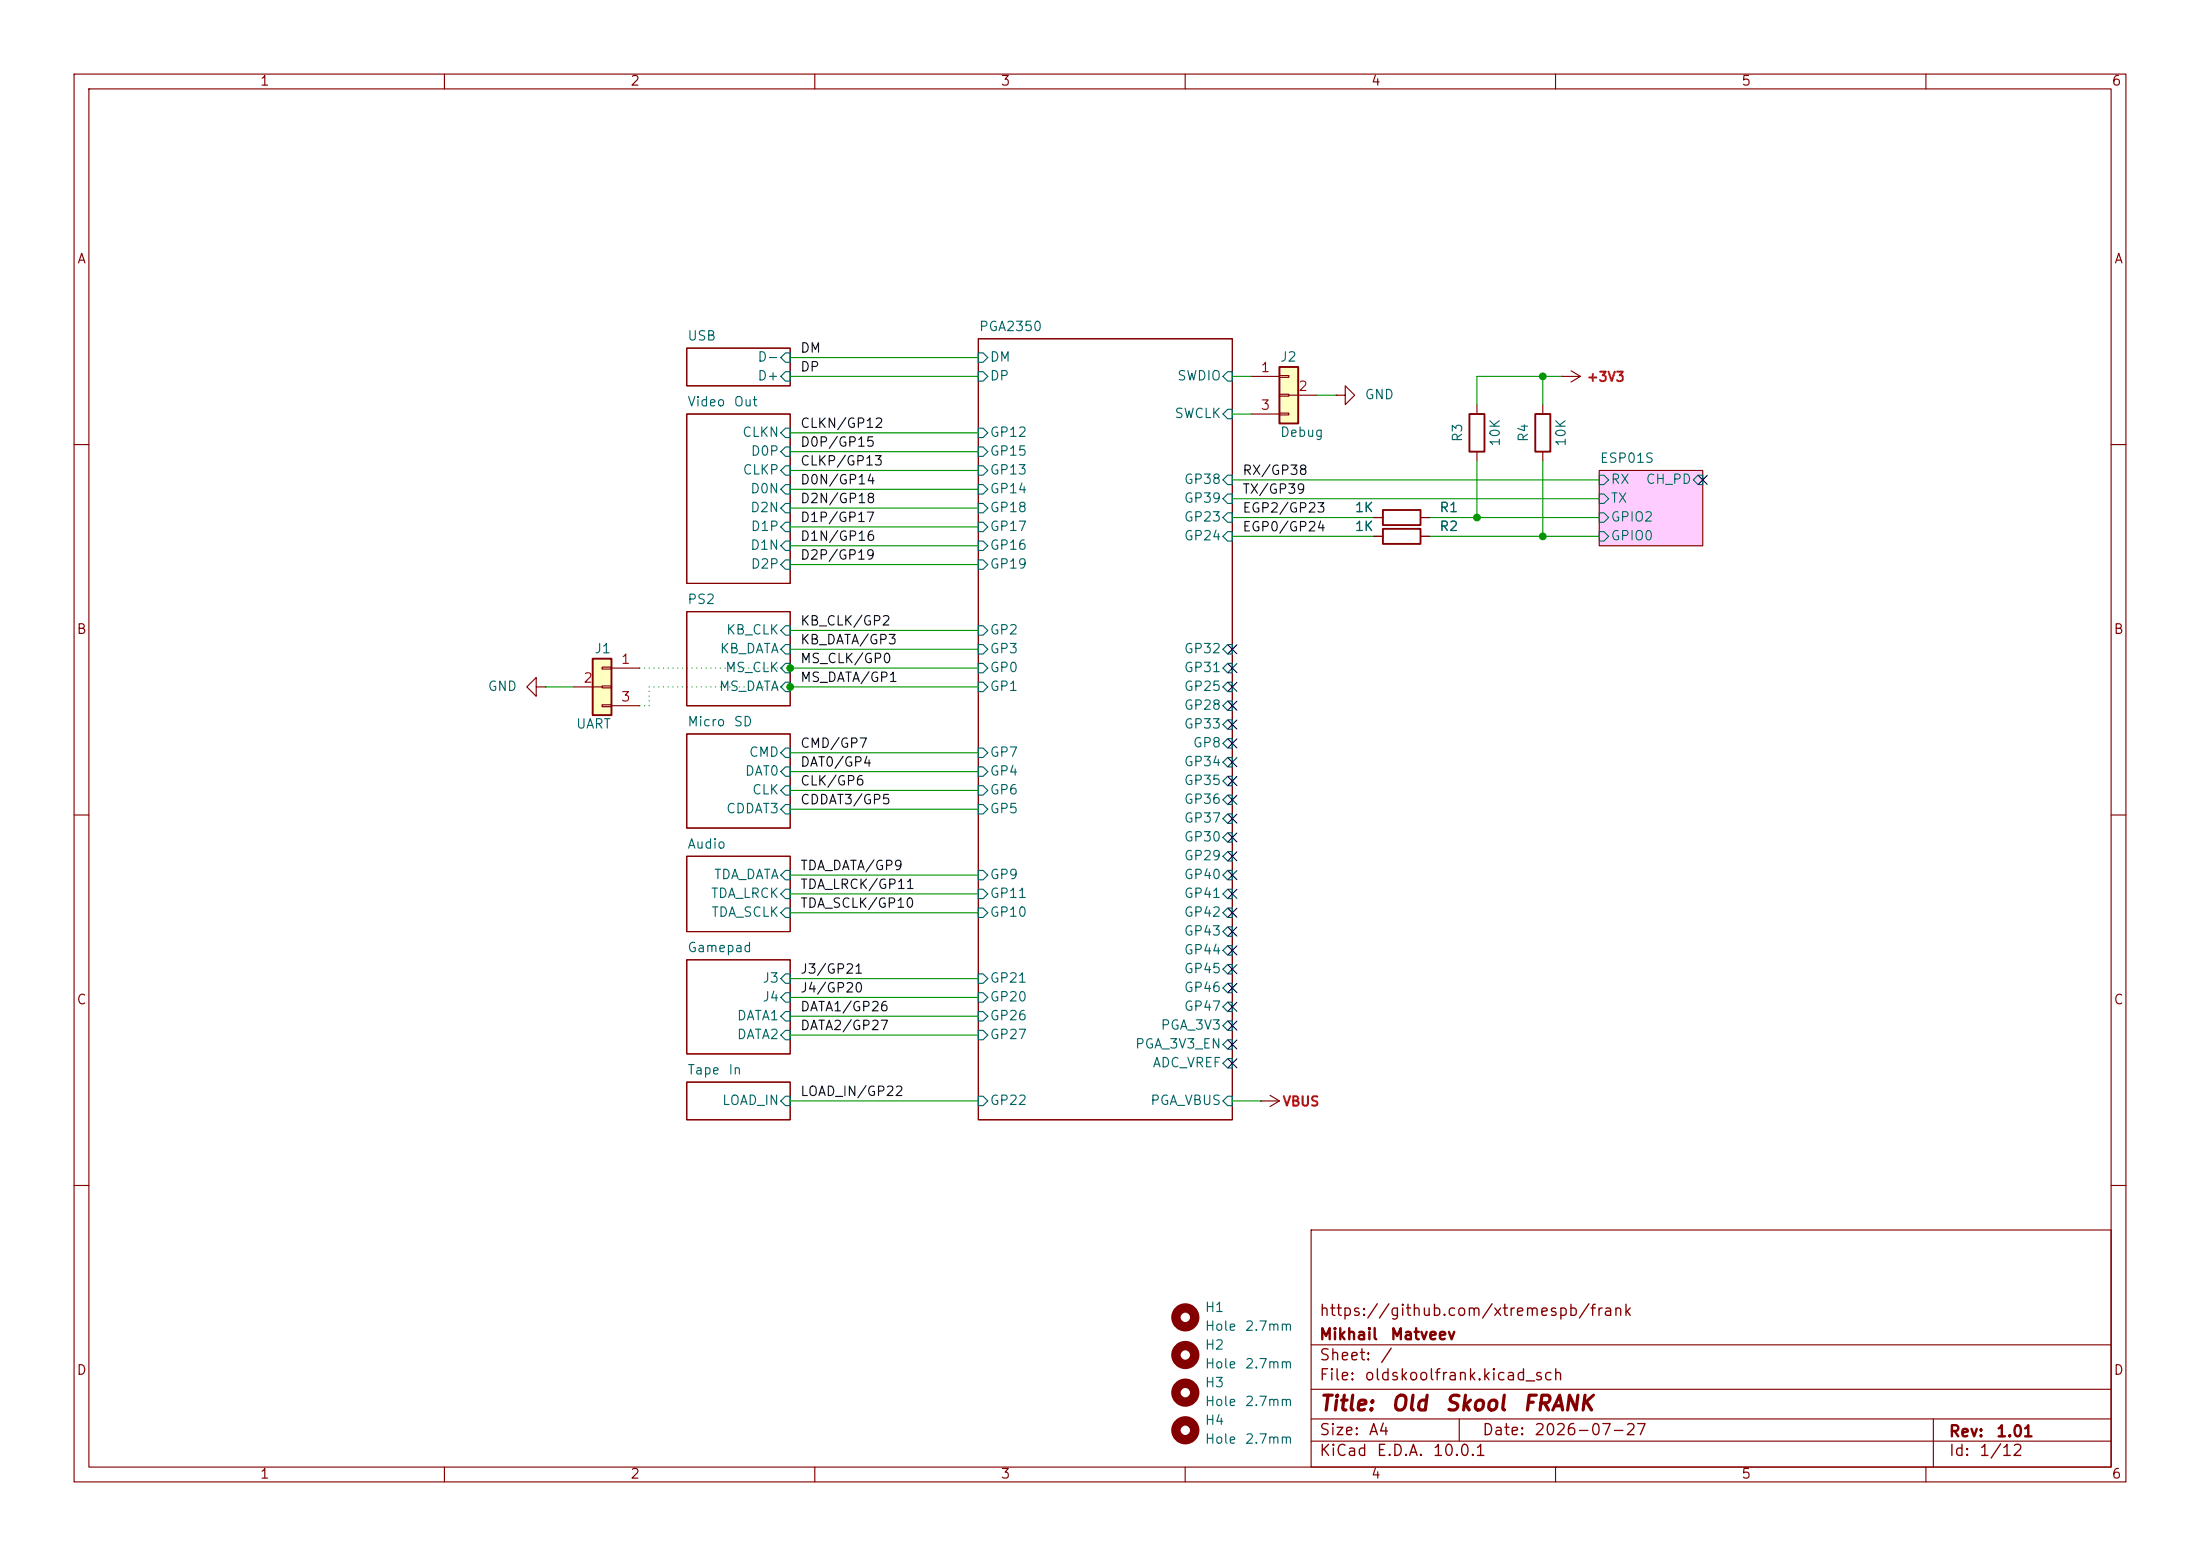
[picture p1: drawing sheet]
<svg xmlns="http://www.w3.org/2000/svg" width="297mm" height="210mm" viewBox="0 0 297 210" stroke-linecap="round" stroke-linejoin="round" font-family="sans-serif">
<g fill="none" stroke="#840000" stroke-width=".15">
<path d="M10 10h277v190h-277zM12 12h273v186h-273zM60 10v2M110 10v2M160 10v2M210 10v2M260 10v2M92.7 55.9h14v22.8h-14zM92.7 47h14v5.1h-14zM132.1 45.7h34.3v105.4h-34.3zM208.3 54.6v1.3M210.8 50.8h.1"/>
<path d="M210.8 50.8h2.6M212.1 50l1.3 .8M213.4 50.8l-1.3 .8M10 60h2M185.4 69.9h1.3M191.8 69.9h1.2M208.3 61v1.2M215.9 63.5h14v10.2h-14zM285 60h2M92.7 99.1h14v12.7h-14zM92.7 82.6h14v12.7h-14zM10 110h2"/>
<path d="M92.7 115.6h14v10.1h-14zM285 110h2M92.7 129.5h14v12.7h-14zM92.7 146.1h14v5h-14zM10 160h2M177 166h108v32h-108zM285 160h2M60 198v2M110 198v2M160 198v2M177 194.5h108M177 191.5h108"/>
<path d="M177 187.5h108M177 181.5h108M197 191.5v3M210 198v2M260 198v2M261 191.5v6.5"/>
</g>
<path d="M215.9 63.5h14v10.2h-14z" fill="#fcf" stroke="#fcf" stroke-width=".14"/>
<g fill="none" stroke="#006464" stroke-width=".15">
<path d="M106 57.8h.7v1.3h-.7l-.6-.7zM106 50.2h.7v1.2h-.7l-.6-.6zM106 47.6h.7v1.3h-.7l-.6-.6zM132.1 47.6h.6l.6 .7-.6 .6h-.6zM132.1 50.2h.6l.6 .6-.6 .6h-.6zM132.1 57.8h.6l.6 .6-.6 .7h-.6zM165.7 55.2h.7v1.3h-.7l-.6-.6zM165.7 50.2h.7v1.2h-.7l-.6-.6zM106 60.3h.7v1.3h-.7l-.6-.6zM106 62.9h.7v1.2h-.7l-.6-.6zM106 65.4h.7v1.3h-.7l-.6-.7zM106 67.9h.7v1.3h-.7l-.6-.6z"/>
<path d="M106 70.5h.7v1.3h-.7l-.6-.7zM106 73h.7v1.3h-.7l-.6-.6zM106 75.6h.7v1.2h-.7l-.6-.6zM132.1 62.9h.6l.6 .6-.6 .6h-.6zM132.1 65.4h.6l.6 .6-.6 .7h-.6zM132.1 60.3h.6l.6 .7-.6 .6h-.6zM132.1 73h.6l.6 .7-.6 .6h-.6zM132.1 70.5h.6l.6 .6-.6 .7h-.6zM132.1 67.9h.6l.6 .7-.6 .6h-.6zM132.1 75.6h.6l.6 .6-.6 .6h-.6zM165.7 69.2h.7v1.3h-.7l-.6-.6zM165.7 71.8h.7v1.2h-.7l-.6-.6z"/>
<path d="M165.7 64.1h.7v1.3h-.7l-.6-.6zM165.7 66.7h.7v1.2h-.7l-.6-.6zM215.9 71.8h.6l.7 .6-.7 .6h-.6zM215.9 69.2h.6l.7 .7-.7 .6h-.6zM215.9 64.1h.6l.7 .7-.7 .6h-.6zM215.9 66.7h.6l.7 .6-.7 .6h-.6zM229.2 64.1h.7v1.3h-.7l-.6-.6zM106 84.5h.7v1.2h-.7l-.6-.6zM106 87h.7v1.3h-.7l-.6-.7zM106 89.5h.7v1.3h-.7l-.6-.6zM106 92.1h.7v1.2h-.7l-.6-.6zM132.1 89.5h.6l.6 .7-.6 .6h-.6z"/>
<path d="M132.1 92.1h.6l.6 .6-.6 .6h-.6zM132.1 84.5h.6l.6 .6-.6 .6h-.6zM132.1 87h.6l.6 .6-.6 .7h-.6zM165.7 99.7h.7v1.3h-.7l-.6-.7zM165.7 92.1h.7v1.2h-.7l-.6-.6zM165.7 94.6h.7v1.3h-.7l-.6-.6zM165.7 89.5h.7v1.3h-.7l-.6-.6zM165.7 87h.7v1.3h-.7l-.6-.7zM165.7 97.2h.7v1.2h-.7l-.6-.6zM106 117.5h.7v1.2h-.7l-.6-.6zM106 101h.7v1.2h-.7l-.6-.6zM106 103.5h.7v1.3h-.7l-.6-.7z"/>
<path d="M106 106h.7v1.3h-.7l-.6-.6zM106 108.6h.7v1.3h-.7l-.6-.7zM132.1 103.5h.6l.6 .6-.6 .7h-.6zM132.1 108.6h.6l.6 .6-.6 .7h-.6zM132.1 106h.6l.6 .7-.6 .6h-.6zM132.1 101h.6l.6 .6-.6 .6h-.6zM132.1 117.5h.6l.6 .6-.6 .6h-.6zM165.7 114.9h.7v1.3h-.7l-.6-.6zM165.7 112.4h.7v1.3h-.7l-.6-.7zM165.7 102.2h.7v1.3h-.7l-.6-.6zM165.7 104.8h.7v1.2h-.7l-.6-.6zM165.7 107.3h.7v1.3h-.7l-.6-.6z"/>
<path d="M165.7 109.9h.7v1.2h-.7l-.6-.6zM165.7 117.5h.7v1.2h-.7l-.6-.6zM106 120h.7v1.3h-.7l-.6-.6zM106 122.6h.7v1.2h-.7l-.6-.6zM106 131.4h.7v1.3h-.7l-.6-.6zM106 134h.7v1.3h-.7l-.6-.7zM106 136.5h.7v1.3h-.7l-.6-.6zM106 139.1h.7v1.2h-.7l-.6-.6zM132.1 122.6h.6l.6 .6-.6 .6h-.6zM132.1 120h.6l.6 .7-.6 .6h-.6zM132.1 134h.6l.6 .6-.6 .7h-.6zM132.1 131.4h.6l.6 .7-.6 .6h-.6z"/>
<path d="M132.1 136.5h.6l.6 .7-.6 .6h-.6zM132.1 139.1h.6l.6 .6-.6 .6h-.6zM165.7 120h.7v1.3h-.7l-.6-.6zM165.7 122.6h.7v1.2h-.7l-.6-.6zM165.7 125.1h.7v1.3h-.7l-.6-.7zM165.7 127.6h.7v1.3h-.7l-.6-.6zM165.7 130.2h.7v1.2h-.7l-.6-.6zM165.7 132.7h.7v1.3h-.7l-.6-.6zM165.7 135.3h.7v1.2h-.7l-.6-.6zM165.7 137.8h.7v1.3h-.7l-.6-.7zM106 148h.7v1.2h-.7l-.6-.6zM132.1 148h.6l.6 .6-.6 .6h-.6z"/>
<path d="M165.7 142.9h.7v1.2h-.7l-.6-.6zM165.7 140.3h.7v1.3h-.7l-.6-.6zM165.7 148h.7v1.2h-.7l-.6-.6z"/>
</g>
<path d="M207.3 55.9h2v5.1h-2zM186.7 68.8h5.1v2.1h-5.1z" fill="none" stroke="#840000" stroke-width=".25"/>
<path d="M80 88.9h2.5v7.6h-2.5z" fill="#ffffc2"/>
<path d="M80 88.9h2.5v7.6h-2.5z" fill="none" stroke="#840000" stroke-width=".25"/>
<path d="M77.5 92.7h3.8M81.3 90h1.2v.3h-1.2zM81.3 92.6h1.2v.2h-1.2zM81.3 95.1h1.2v.3h-1.2zM82.5 90.2h3.9M82.5 95.3h3.9M170.2 148.6h.1M170.2 148.6h2.5M171.4 147.8l1.3 .8M172.7 148.6l-1.3 .8" fill="none" stroke="#840000" stroke-width=".15"/>
<g fill="none" stroke="#840000" stroke-width="1.3">
<circle cx="160" cy="177.8" r="1.27"/>
<circle cx="160" cy="188" r="1.27"/>
<circle cx="160" cy="193" r="1.27"/>
<circle cx="160" cy="182.9" r="1.27"/>
</g>
<path d="M172.7 49.5h2.6v7.7h-2.6z" fill="#ffffc2"/>
<path d="M172.7 49.5h2.6v7.7h-2.6zM198.4 55.9h2v5.1h-2zM186.7 71.4h5.1v2h-5.1z" fill="none" stroke="#840000" stroke-width=".25"/>
<g fill="none" stroke="#840000" stroke-width=".15">
<path d="M168.9 50.8h3.8M168.9 55.9h3.8M172.7 50.7h1.3v.2h-1.3zM172.7 53.2h1.3v.3h-1.3zM172.7 55.8h1.3v.2h-1.3zM174 53.3h3.8M180.3 53.3h1.3v-1.2l1.3 1.2-1.3 1.3v-1.3M180.3 53.3h.1M199.4 54.6v1.3M185.4 72.4h1.3M185.4 69.9h1.3M191.8 72.4h1.2"/>
<path d="M191.8 69.9h1.2M199.4 61v1.2M72.4 92.7v1.3l-1.3-1.3 1.3-1.3v1.3h1.3M73.7 92.7h.1"/>
</g>
<g fill="none" stroke="#009600" stroke-width=".15">
<path d="M106.7 50.8h25.4M106.7 48.3h25.4M106.7 58.4h25.4M166.4 50.8h2.5M166.4 55.9h2.5M177.8 53.3h2.5M208.3 50.8v3.8M210.8 50.8h-11.4v3.8M106.7 68.6h25.4M106.7 66h25.4M106.7 71.1h25.4M106.7 73.7h25.4"/>
<path d="M106.7 76.2h25.4M106.7 61h25.4M106.7 63.5h25.4M166.4 69.9h19M166.4 72.4h19M166.4 64.8h49.5M166.4 67.3h49.5M193 69.9h22.9M193 72.4h22.9M199.4 62.2v7.7M208.3 62.2v10.2M73.7 92.7h3.8"/>
<path d="M106.7 92.7h25.4M106.7 87.6h25.4M106.7 90.2h25.4M106.7 85.1h25.4M106.7 106.7h25.4M106.7 101.6h25.4M106.7 109.2h25.4M106.7 104.1h25.4M106.7 118.1h25.4M106.7 137.2h25.4M106.7 134.6h25.4M106.7 123.2h25.4"/>
<path d="M106.7 120.7h25.4M106.7 132.1h25.4M106.7 139.7h25.4M106.7 148.6h25.4M166.4 148.6h3.8"/>
</g>
<path d="M86.4 90.2h20.3M86.4 95.3h1.2M87.6 95.3v-2.6M87.6 92.7h19.1" fill="none" stroke="#009600" stroke-width=".15" stroke-dasharray="0 .6"/>
<g fill="none" stroke="#000084" stroke-width=".15">
<path d="M229.3 64.2l1.2 1.2M230.5 64.2l-1.2 1.2M165.8 99.7l1.2 1.2M165.8 87l1.2 1.2M165.8 89.6l1.2 1.2M165.8 97.2l1.2 1.2M165.8 94.6l1.2 1.3M165.8 92.1l1.2 1.2M167 99.7l-1.2 1.2M167 87l-1.2 1.2M167 89.6l-1.2 1.2M167 97.2l-1.2 1.2"/>
<path d="M167 94.6l-1.2 1.3M167 92.1l-1.2 1.2M165.8 104.8l1.2 1.2M165.8 115l1.2 1.2M165.8 112.4l1.2 1.2M165.8 117.5l1.2 1.2M165.8 109.9l1.2 1.2M165.8 107.3l1.2 1.3M165.8 102.3l1.2 1.2M167 104.8l-1.2 1.2M167 115l-1.2 1.2M167 112.4l-1.2 1.2"/>
<path d="M167 117.5l-1.2 1.2M167 109.9l-1.2 1.2M167 107.3l-1.2 1.3M167 102.3l-1.2 1.2M165.8 120l1.2 1.3M165.8 122.6l1.2 1.2M165.8 125.1l1.2 1.2M165.8 127.7l1.2 1.2M165.8 130.2l1.2 1.2M165.8 135.3l1.2 1.2M165.8 132.7l1.2 1.3M165.8 137.8l1.2 1.2"/>
<path d="M167 120l-1.2 1.3M167 122.6l-1.2 1.2M167 125.1l-1.2 1.2M167 127.7l-1.2 1.2M167 130.2l-1.2 1.2M167 135.3l-1.2 1.2M167 132.7l-1.2 1.3M167 137.8l-1.2 1.2M165.8 142.9l1.2 1.2M165.8 140.4l1.2 1.2M167 142.9l-1.2 1.2M167 140.4l-1.2 1.2"/>
</g>
<g fill="#009600" stroke="#009600" stroke-width=".14">
<circle cx="208.3" cy="72.4" r=".46"/>
<circle cx="208.3" cy="50.8" r=".46"/>
<circle cx="199.4" cy="69.9" r=".46"/>
<circle cx="106.7" cy="92.7" r=".46"/>
<circle cx="106.7" cy="90.2" r=".46"/>
</g>
<g font-size="2" fill="#840000">
<text x="178" y="190.9">Title:</text>
<text x="187.7" y="190.9">Old</text>
<text x="194.9" y="190.9">Skool</text>
<text x="205.4" y="190.9">FRANK</text>
</g>
<g font-size="1.5" fill="#840000">
<text x="178" y="178">https://github.com/xtremespb/frank</text>
<text x="178" y="184">Sheet:</text>
<text x="178" y="181.2">Mikhail</text>
<text x="186.2" y="184">/</text>
<text x="187.6" y="181.2">Matveev</text>
<text x="178" y="186.7">File:</text>
<text x="184.1" y="186.7">oldskoolfrank.kicad_sch</text>
<text x="178" y="196.9">KiCad</text>
<text x="178" y="194.1">Size:</text>
<text x="184.7" y="194.1">A4</text>
<text x="185.7" y="196.9">E.D.A.</text>
<text x="193.3" y="196.9">10.0.1</text>
<text x="200" y="194.1">Date:</text>
<text x="207" y="194.1">2026-07-27</text>
<text x="263" y="194.3">Rev:</text>
<text x="263" y="196.9">Id:</text>
<text x="267.1" y="196.9">1/12</text>
<text x="269.4" y="194.3">1.01</text>
</g>
<g font-size="1.3" fill="#840000">
<text x="35" y="11.9">1</text>
<text x="85" y="11.9">2</text>
<text x="135" y="11.9">3</text>
<text x="185" y="11.9">4</text>
<text x="235" y="11.9">5</text>
<text x="285" y="11.9">6</text>
<text x="10.3" y="35.9">A</text>
<text x="285.3" y="35.9">A</text>
<text x="10.3" y="85.9">B</text>
<text x="285.3" y="85.9">B</text>
<text x="10.3" y="135.9">C</text>
<text x="285.3" y="135.9">C</text>
<text x="10.3" y="185.9">D</text>
<text x="285.3" y="185.9">D</text>
<text x="35" y="199.9">1</text>
<text x="85" y="199.9">2</text>
<text x="135" y="199.9">3</text>
<text x="185" y="199.9">4</text>
<text x="235" y="199.9">5</text>
<text x="285" y="199.9">6</text>
</g>
<g font-size="1.3" fill="#006464">
<text x="92.7" y="46.3">USB</text>
<text x="132.1" y="45">PGA2350</text>
<text x="102.2" y="51.7">D+</text>
<text x="102.2" y="49.1">D-</text>
<text x="133.5" y="49.1">DM</text>
<text x="133.5" y="51.7">DP</text>
<text x="158.8" y="51.7">SWDIO</text>
<text x="172.7" y="49.1">J2</text>
<text x="92.7" y="55.2">Video</text>
<text x="99" y="55.2">Out</text>
<text x="100.1" y="59.3">CLKN</text>
<text x="133.5" y="59.3">GP12</text>
<text x="158.5" y="56.7">SWCLK</text>
<text x="172.7" y="59.3">Debug</text>
<text x="184.2" y="54.2">GND</text>
<text x="197.7" y="59.8" transform="rotate(-90 197.7 59.8)">R3</text>
<text x="206.6" y="59.8" transform="rotate(-90 206.6 59.8)">R4</text>
<text x="100.2" y="64.4">CLKP</text>
<text x="101.3" y="61.8">D0P</text>
<text x="133.5" y="64.4">GP13</text>
<text x="133.5" y="61.8">GP15</text>
<text x="159.7" y="65.6">GP38</text>
<text x="202.8" y="60.4" transform="rotate(-90 202.8 60.4)">10K</text>
<text x="211.7" y="60.4" transform="rotate(-90 211.7 60.4)">10K</text>
<text x="215.9" y="62.8">ESP01S</text>
<text x="217.4" y="65.6">RX</text>
<text x="222.1" y="65.6">CH_PD</text>
<text x="101.2" y="66.9">D0N</text>
<text x="101.2" y="69.4">D2N</text>
<text x="101.3" y="72">D1P</text>
<text x="133.5" y="66.9">GP14</text>
<text x="133.5" y="72">GP17</text>
<text x="133.5" y="69.4">GP18</text>
<text x="159.7" y="70.7">GP23</text>
<text x="159.7" y="68.2">GP39</text>
<text x="182.8" y="69.4">1K</text>
<text x="182.8" y="72">1K</text>
<text x="194.2" y="69.4">R1</text>
<text x="194.2" y="72">R2</text>
<text x="217.4" y="70.7">GPIO2</text>
<text x="217.4" y="68.2">TX</text>
<text x="101.2" y="74.5">D1N</text>
<text x="101.3" y="77.1">D2P</text>
<text x="133.5" y="74.5">GP16</text>
<text x="133.5" y="77.1">GP19</text>
<text x="159.7" y="73.3">GP24</text>
<text x="217.4" y="73.3">GPIO0</text>
<text x="92.7" y="81.8">PS2</text>
<text x="80.2" y="88.5">J1</text>
<text x="97.1" y="88.5">KB_DATA</text>
<text x="97.9" y="86">KB_CLK</text>
<text x="133.5" y="86">GP2</text>
<text x="133.5" y="88.5">GP3</text>
<text x="159.7" y="88.5">GP32</text>
<text x="65.8" y="93.6">GND</text>
<text x="97" y="93.6">MS_DATA</text>
<text x="97.8" y="91">MS_CLK</text>
<text x="133.5" y="91">GP0</text>
<text x="133.5" y="93.6">GP1</text>
<text x="159.7" y="93.6">GP25</text>
<text x="159.7" y="91">GP31</text>
<text x="77.7" y="98.7">UART</text>
<text x="92.7" y="98.3">Micro</text>
<text x="99" y="98.3">SD</text>
<text x="159.7" y="96.1">GP28</text>
<text x="159.7" y="98.7">GP33</text>
<text x="161" y="101.2">GP8</text>
<text x="100.5" y="105">DAT0</text>
<text x="101" y="102.5">CMD</text>
<text x="101.4" y="107.5">CLK</text>
<text x="133.5" y="105">GP4</text>
<text x="133.5" y="107.5">GP6</text>
<text x="133.5" y="102.5">GP7</text>
<text x="159.7" y="103.7">GP34</text>
<text x="159.7" y="106.3">GP35</text>
<text x="97.9" y="110.1">CDDAT3</text>
<text x="133.5" y="110.1">GP5</text>
<text x="159.7" y="113.9">GP30</text>
<text x="159.7" y="108.8">GP36</text>
<text x="159.7" y="111.4">GP37</text>
<text x="92.7" y="114.9">Audio</text>
<text x="96.3" y="119">TDA_DATA</text>
<text x="133.5" y="119">GP9</text>
<text x="159.7" y="116.4">GP29</text>
<text x="159.7" y="119">GP40</text>
<text x="95.9" y="121.5">TDA_LRCK</text>
<text x="95.9" y="124.1">TDA_SCLK</text>
<text x="133.5" y="124.1">GP10</text>
<text x="133.5" y="121.5">GP11</text>
<text x="159.7" y="121.5">GP41</text>
<text x="159.7" y="124.1">GP42</text>
<text x="92.7" y="128.8">Gamepad</text>
<text x="159.7" y="126.6">GP43</text>
<text x="159.7" y="129.1">GP44</text>
<text x="159.7" y="131.7">GP45</text>
<text x="102.8" y="132.9">J3</text>
<text x="102.8" y="135.5">J4</text>
<text x="133.5" y="135.5">GP20</text>
<text x="133.5" y="132.9">GP21</text>
<text x="159.7" y="134.2">GP46</text>
<text x="159.7" y="136.8">GP47</text>
<text x="99.4" y="138">DATA1</text>
<text x="99.4" y="140.6">DATA2</text>
<text x="133.5" y="138">GP26</text>
<text x="133.5" y="140.6">GP27</text>
<text x="153.2" y="141.8">PGA_3V3_EN</text>
<text x="156.6" y="139.3">PGA_3V3</text>
<text x="92.7" y="145.3">Tape</text>
<text x="97.4" y="149.5">LOAD_IN</text>
<text x="98.2" y="145.3">In</text>
<text x="133.5" y="149.5">GP22</text>
<text x="155.2" y="149.5">PGA_VBUS</text>
<text x="155.5" y="144.4">ADC_VREF</text>
<text x="162.6" y="179.9">Hole</text>
<text x="162.6" y="177.4">H1</text>
<text x="168" y="179.9">2.7mm</text>
<text x="162.6" y="185">Hole</text>
<text x="162.6" y="182.5">H2</text>
<text x="168" y="185">2.7mm</text>
<text x="162.6" y="190.1">Hole</text>
<text x="162.6" y="187.6">H3</text>
<text x="168" y="190.1">2.7mm</text>
<text x="162.6" y="195.2">Hole</text>
<text x="162.6" y="192.6">H4</text>
<text x="168" y="195.2">2.7mm</text>
</g>
<g font-size="1.3" fill="#0f0f0f">
<text x="107.9" y="47.9">DM</text>
<text x="107.9" y="50.5">DP</text>
<text x="107.9" y="58.1">CLKN/GP12</text>
<text x="107.9" y="60.6">D0P/GP15</text>
<text x="107.9" y="63.2">CLKP/GP13</text>
<text x="107.9" y="65.7">D0N/GP14</text>
<text x="167.6" y="64.4">RX/GP38</text>
<text x="107.9" y="70.8">D1P/GP17</text>
<text x="107.9" y="68.2">D2N/GP18</text>
<text x="167.6" y="69.5">EGP2/GP23</text>
<text x="167.6" y="67">TX/GP39</text>
<text x="107.9" y="73.3">D1N/GP16</text>
<text x="107.9" y="75.9">D2P/GP19</text>
<text x="167.6" y="72">EGP0/GP24</text>
<text x="107.9" y="87.3">KB_DATA/GP3</text>
<text x="107.9" y="84.7">KB_CLK/GP2</text>
<text x="107.9" y="89.8">MS_CLK/GP0</text>
<text x="107.9" y="92.4">MS_DATA/GP1</text>
<text x="107.9" y="101.3">CMD/GP7</text>
<text x="107.9" y="103.8">DAT0/GP4</text>
<text x="107.9" y="106.3">CLK/GP6</text>
<text x="107.9" y="108.9">CDDAT3/GP5</text>
<text x="107.9" y="117.8">TDA_DATA/GP9</text>
<text x="107.9" y="120.3">TDA_LRCK/GP11</text>
<text x="107.9" y="122.8">TDA_SCLK/GP10</text>
<text x="107.9" y="131.7">J3/GP21</text>
<text x="107.9" y="134.3">J4/GP20</text>
<text x="107.9" y="136.8">DATA1/GP26</text>
<text x="107.9" y="139.4">DATA2/GP27</text>
<text x="107.9" y="148.2">LOAD_IN/GP22</text>
</g>
<g font-size="1.3" fill="#a90000">
<text x="170.1" y="50.5">1</text>
<text x="175.2" y="53.1">2</text>
<text x="170.1" y="55.6">3</text>
<text x="83.7" y="89.9">1</text>
<text x="78.7" y="92.5">2</text>
<text x="83.7" y="95">3</text>
</g>
<g font-size="1.3" fill="#f00">
<text x="214.1" y="51.8">+3V3</text>
<text x="173.1" y="149.6">VBUS</text>
</g>
</svg>
